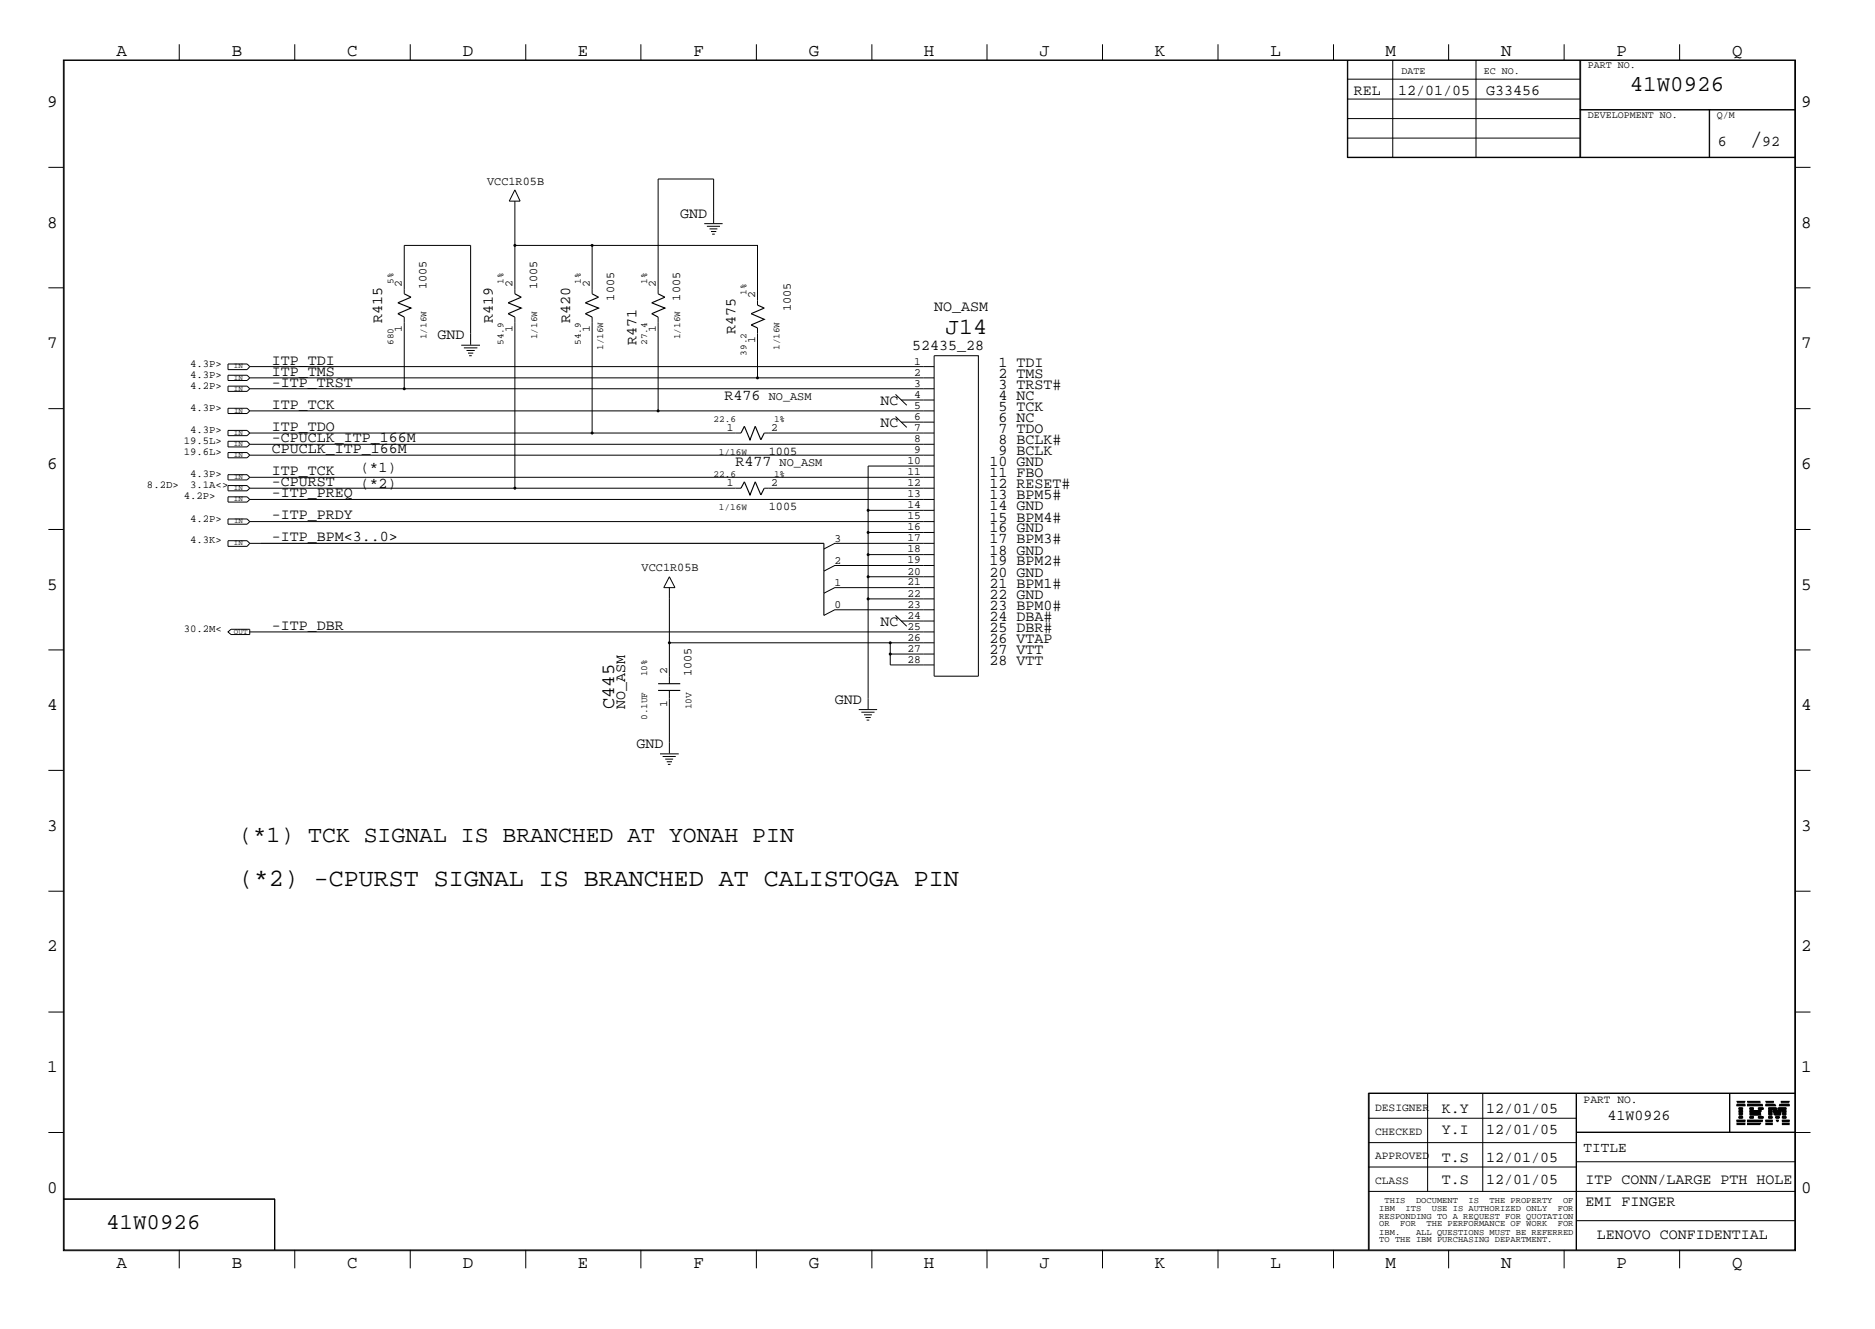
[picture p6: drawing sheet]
<svg xmlns="http://www.w3.org/2000/svg" width="423mm" height="300mm" viewBox="0 0 423 300" stroke-linecap="round" stroke-linejoin="round" font-family="sans-serif">
<path d="M91.3 66.3l1.5 .8-3 1.2 3 1.2-3 1.3 1.5 .7M116.2 66.3l1.5 .8-3 1.2 3 1.2-3 1.3 1.5 .7M133.7 66.3l1.4 .8-2.9 1.2 2.9 1.2-2.9 1.3 1.5 .7M148.6 66.3l1.5 .8-2.9 1.2 2.9 1.2-2.9 1.3 1.4 .7M171 68.8l1.6 .7-3 1.3 3 1.3-3 1.2 1.4 .7M167.3 97.7l.8-1.5 1.2 3 1.2-3 1.3 3 .8-1.5M167.3 110.2l.8-1.5 1.2 3 1.2-3 1.3 3 .8-1.5M58.9 122.6h127.1v16.3M148.6 155.8h5M148.6 154.3h5" fill="none" stroke="#000" stroke-width=".25"/>
<g fill="none" stroke="#000" stroke-width=".23">
<path d="M14.3 13.5h391.1v268.7h-391.1zM14.5 13.6h390.7v268.4h-390.7zM40.5 10v3.5M66.5 10v3.5M92.6 10v3.5M118.7 10v3.5M144.7 10v3.5M170.8 10v3.5M196.9 10v3.5M222.8 10v3.5M248.9 10v3.5M275 10v3.5"/>
<path d="M301.1 10v3.5M304.2 13.5v22.1h101.2M304.2 17.9h52.5M304.3 13.5v22.1M314.5 13.5v22.1M327.1 10v3.5M333.2 13.5v22.1M353.1 10v3.5M356.7 13.5v22.1M356.9 13.5v22.1M379.2 10v3.5M10.9 37.8h3.4"/>
<path d="M304.2 35.5h101.2M304.2 26.8h52.5M304.2 22.4h52.5M304.3 31.2h52.4M356.7 24.8h48.7M356.7 24.7h48.7M385.9 24.8v10.8M386 24.8v10.8M405.4 37.8h3.4M116.2 45.4v20.9M116.2 42.8l1.2 2.6h-2.4zM116.2 55.4h17.5"/>
<path d="M133.7 55.4h37.3v13.4M133.7 55.4v10.9M159 50.5h4.2M159.6 51.1h3M160.2 51.6h1.8M160.5 52.2h1.2M160.8 52.8h.6M161.1 50.4v-10h-12.5v25.9M10.9 64.9h3.4M91.3 71.5v16.2h119.6M91.3 66.3v-10.9h15v22.4M104.1 77.9h4.3"/>
<path d="M104.7 78.5h3.1M105.3 79.1h1.9M105.7 79.7h1.1M116.2 71.5v38.7M133.7 71.5v26.2h33.6M148.6 71.5v21.2h-92.2M171 74v11.3M405.4 64.9h3.4M10.9 92.2h3.4M51.5 87.1h4.3l.6 .6-.6 .6h-4.3zM51.5 82.1h4.3l.6 .6-.6 .7h-4.3zM51.5 84.7h4.3l.6 .6-.6 .6h-4.3z"/>
<path d="M51.5 92.1h4.3l.6 .6-.6 .6h-4.3zM51.5 97.1h4.3l.6 .6-.6 .6h-4.3zM51.5 99.6h4.3l.6 .6-.6 .6h-4.3zM56.4 97.7h77.3M56.4 87.7h34.9M56.4 85.3h154.5M56.4 82.7h154.5M105.9 80.3h.6M148.6 92.7h62.3M172.6 97.7h38.3M202.2 94l2.5 2.4M202.2 89l2.5 2.4"/>
<path d="M203.5 95.3h7.4M203.5 90.3h7.4M210.9 80.3h10v72.3h-10zM405.4 92.2h3.4M10.9 119.5h3.4M51.5 102.1h4.3l.6 .6-.6 .6h-4.3zM51.5 107.1h4.3l.6 .6-.6 .6h-4.3zM51.5 109.6h4.3l.6 .6-.6 .5h-4.3zM51.5 112.1h4.3l.6 .6-.6 .6h-4.3zM51.5 117.1h4.3l.6 .6-.6 .6h-4.3zM56.4 117.7h154.5M56.4 112.7h154.5"/>
<path d="M56.4 110.2h110.9M56.4 107.7h154.5M56.4 102.7h154.5M56.4 100.2h154.5M172.6 110.2h38.3M196 115.1h14.9M210.9 105.2h-14.9v14.9M405.4 119.5h3.4M51.5 122h4.3l.6 .6-.6 .7h-4.3zM56.4 122.6h2.5M151.1 130.1l1.3 2.5h-2.5zM151.1 132.6v21.7"/>
<path d="M196 135.1h14.9M196 130.1h14.9M196 125.1h14.9M196 125.1v34.9M202.2 138.9l2.5 2.4M210.9 137.6h-22.4l-2.5 1.3M210.9 122.6h-22.4l-2.5 1.3M210.9 132.6h-22.4l-2.5 1.3M210.9 127.6h-22.4l-2.5 1.3M210.9 120.1h-14.9v5M10.9 146.6h3.4M51.5 142.6l.7-.6h4.2v1.2h-4.2z"/>
<path d="M56.4 142.6h154.5M151.1 145h59.8M151.1 155.8v14.2M201 145v2.6M203.5 140.1h7.4M210.9 147.6h-9.9v2.4h9.9M405.4 146.6h3.4M10.9 173.8h3.4M149 170.1h4.2M149.6 170.7h3M150.2 171.3h1.8M150.5 171.9h1.2"/>
<path d="M150.8 172.5h.6M193.9 160.1h4.1M194.5 160.7h2.9M195.1 161.3h1.8M195.4 161.9h1.2M195.7 162.5h.6M405.4 173.8h3.4M10.9 201.1h3.4M405.4 201.1h3.4M10.9 228.3h3.4M405.4 228.3h3.4M10.9 255.5h3.4"/>
<path d="M308.9 246.7h96.5M308.9 257.8h47M308.9 252.3h47M309.1 246.6v35.4M322.3 246.6v22.2M334.8 246.6v22.2M355.9 246.6v35.4M355.9 255.4h49.5M355.9 255.5h52.9M390.5 246.6v8.9M390.6 246.6v8.9M392.2 253.7h1.8z"/>
<path d="M392.2 253.6h1.8zM392.2 253.4l1.8 .1zM392.2 253l1.8 .1zM392.2 252.8l1.8 .1zM392.2 252.7l1.8 .1zM392.2 249.4l1.8 .1zM392.2 249.3l1.8 .1zM392.2 249.2l1.8 .1zM392.2 248.8h1.8zM392.2 248.7h1.8zM392.2 248.5l1.8 .1zM392.6 252.3h.8z"/>
<path d="M392.6 252.1l.8 .1zM392.6 252l.8 .1zM392.6 251.6h.8zM392.6 251.5h.8zM392.6 251.3l.8 .1zM392.6 250.9l.8 .1zM392.6 250.8h.8zM392.6 250.6l.8 .1zM392.6 250.2l.8 .1zM392.6 250l.8 .1zM392.6 249.9h.8zM394.5 253.7h2.8z"/>
<path d="M394.5 253.6h2.9zM394.5 253.4l3 .1zM394.5 248.8h3zM394.5 248.7h2.9zM394.5 248.5l2.8 .1zM394.5 253l3.3 .1zM394.5 252.8l3.4 .1zM394.5 252.7l3.4 .1zM394.5 249.4l3.4 .1zM394.5 249.3l3.4 .1zM394.5 249.2l3.3 .1zM395.1 251.6h2.6z"/>
<path d="M395.1 251.5h2.5zM395.1 251.3l2.4 .1zM395.1 250.9l2.4 .1zM395.1 250.8h2.5zM395.1 250.6l2.6 .1zM395.1 252.3h.8zM395.1 252.1l.8 .1zM395.1 252l.8 .1zM395.1 250.2l.8 .1zM395.1 250l.8 .1zM395.1 249.9h.8zM397 252.3h1.1z"/>
<path d="M397 252.1l1.1 .1zM397 252l1.1 .1zM397 250.2l1.1 .1zM397 250l1.1 .1zM397 249.9h1.1zM398.7 253.7h1.4zM398.7 253.6h1.4zM398.7 253.4l1.4 .1zM398.7 253l1.4 .1zM398.7 252.8l1.4 .1zM398.7 252.7l1.4 .1zM398.7 249.4l2.2 .1z"/>
<path d="M398.7 249.3l2.1 .1zM398.7 249.2l2 .1zM398.7 248.8h1.8zM398.7 248.7h1.8zM398.7 248.5l1.7 .1zM399.3 252.3h.8zM399.3 252.1l.8 .1zM399.3 252l.8 .1zM399.3 251.6h.8zM399.3 251.5h.8zM399.3 251.3l.8 .1zM399.3 250.9l.8 .1z"/>
<path d="M399.3 250.8h.8zM399.3 250.6l.8 .1zM399.3 250.2l1.9 .1zM399.3 250l1.9 .1zM399.3 249.9h1.8zM400.3 250.6l2 .1zM400.4 250.9l1.8 .1zM400.4 250.8h1.8zM400.5 251.3l1.6 .1zM400.6 251.5h1.5zM400.6 251.6h1.4zM400.9 252.1l.8 .1z"/>
<path d="M400.9 252l.8 .1zM401 252.3h.7zM401.1 252.7l.4 .1zM401.2 252.8l.3 .1zM401.2 253l.2 .1zM401.4 250.2l1.9 .1zM401.5 250l1.8 .1zM401.5 249.9h1.8zM401.7 249.4l2.2 .1zM401.8 249.3l2.1 .1zM401.8 249.2l2.1 .1zM402.1 248.8h1.8z"/>
<path d="M402.1 248.7h1.8zM402.2 248.5l1.7 .1zM402.4 253.7h1.5zM402.4 253.6h1.5zM402.4 253.4l1.5 .1zM402.4 253l1.5 .1zM402.4 252.8l1.5 .1zM402.4 252.7l1.5 .1zM402.4 252.3h.9zM402.4 252.1l.9 .1zM402.4 252l.9 .1zM402.4 251.6h.9z"/>
<path d="M402.4 251.5h.9zM402.4 251.3l.9 .1zM402.4 250.9l.9 .1zM402.4 250.8h.9zM402.4 250.6l.9 .1zM405.4 246.6h-96.5v35.4M14.3 270.5h47.8v11.5M14.3 270.6h47.8M62 270.5v11.5M308.9 268.8h96.5M308.9 263.3h47M355.9 275.4h49.5"/>
<path d="M355.9 262.1h49.5M40.5 282v4.2M66.5 282v4.2M92.6 282v4.2M118.7 282v4.2M144.7 282v4.2M170.8 282v4.2M196.9 282v4.2M222.8 282v4.2M248.9 282v4.2M275 282v4.2M301.1 282v4.2"/>
<path d="M327.1 282v4.2M353.1 282v4.2M379.2 282v4.2"/>
</g>
<g fill="#000">
<circle cx="116.2" cy="55.4" r=".34"/>
<circle cx="133.7" cy="55.4" r=".34"/>
<circle cx="91.3" cy="87.7" r=".34"/>
<circle cx="133.7" cy="97.7" r=".34"/>
<circle cx="148.6" cy="92.7" r=".34"/>
<circle cx="171" cy="85.3" r=".34"/>
<circle cx="116.2" cy="110.2" r=".34"/>
<circle cx="196" cy="115.1" r=".34"/>
<circle cx="196" cy="120.1" r=".34"/>
<circle cx="196" cy="130.1" r=".34"/>
<circle cx="196" cy="125.1" r=".34"/>
<circle cx="196" cy="135.1" r=".34"/>
<circle cx="151.1" cy="145" r=".34"/>
<circle cx="201" cy="147.6" r=".34"/>
<circle cx="201" cy="145" r=".34"/>
</g>
<text font-size="5.6" x="53.9" y="199.9">(*2) -CPURST SIGNAL IS BRANCHED AT CALISTOGA PIN</text>
<g font-size="5.2">
<text x="395" y="32.9">/</text>
<text x="213.4" y="75.3">J14</text>
<text x="53.9" y="189.9">(*1) TCK SIGNAL IS BRANCHED AT YONAH PIN</text>
</g>
<g font-size="5.1">
<text x="368" y="20.5">41W0926</text>
<text x="24" y="277.2">41W0926</text>
</g>
<text font-size="4.2" x="138.7" y="160" transform="rotate(-90 138.7 160)">C445</text>
<g font-size="4">
<text x="26.3" y="12.5">A</text>
<text x="52.3" y="12.5">B</text>
<text x="78.4" y="12.5">C</text>
<text x="104.5" y="12.5">D</text>
<text x="130.5" y="12.5">E</text>
<text x="156.5" y="12.5">F</text>
<text x="182.6" y="12.5">G</text>
<text x="208.6" y="12.5">H</text>
<text x="234.7" y="12.5">J</text>
<text x="260.8" y="12.5">K</text>
<text x="286.9" y="12.5">L</text>
<text x="312.8" y="12.5">M</text>
<text x="338.9" y="12.5">N</text>
<text x="365" y="12.5">P</text>
<text x="391.1" y="12.5">Q</text>
<text x="10.7" y="24.1">9</text>
<text x="406.7" y="24.1">9</text>
<text x="10.7" y="51.4">8</text>
<text x="406.7" y="51.4">8</text>
<text x="10.7" y="78.6">7</text>
<text x="406.7" y="78.6">7</text>
<text x="10.7" y="105.8">6</text>
<text x="406.7" y="105.8">6</text>
<text x="10.7" y="133.1">5</text>
<text x="406.7" y="133.1">5</text>
<text x="10.7" y="160.2">4</text>
<text x="406.7" y="160.2">4</text>
<text x="10.7" y="187.5">3</text>
<text x="406.7" y="187.5">3</text>
<text x="10.7" y="214.6">2</text>
<text x="406.7" y="214.6">2</text>
<text x="10.7" y="241.9">1</text>
<text x="406.7" y="241.9">1</text>
<text x="10.7" y="269.2">0</text>
<text x="406.7" y="269.2">0</text>
<text x="26.3" y="286.2">A</text>
<text x="52.3" y="286.2">B</text>
<text x="78.4" y="286.2">C</text>
<text x="104.5" y="286.2">D</text>
<text x="130.5" y="286.2">E</text>
<text x="156.5" y="286.2">F</text>
<text x="182.6" y="286.2">G</text>
<text x="208.6" y="286.2">H</text>
<text x="234.7" y="286.2">J</text>
<text x="260.8" y="286.2">K</text>
<text x="286.9" y="286.2">L</text>
<text x="312.8" y="286.2">M</text>
<text x="338.9" y="286.2">N</text>
<text x="365" y="286.2">P</text>
<text x="391.1" y="286.2">Q</text>
</g>
<g font-size="3.4">
<text x="305.6" y="21.4">REL</text>
<text x="315.6" y="21.4">12/01/05</text>
<text x="335.5" y="21.4">G33456</text>
<text x="387.9" y="32.9">6</text>
<text x="397.8" y="32.9">92</text>
<text x="153.6" y="49.1">GND</text>
<text x="210.9" y="70.3">NO_ASM</text>
<text x="86.3" y="72.8" transform="rotate(-90 86.3 72.8)">R415</text>
<text x="98.8" y="76.5">GND</text>
<text x="111.3" y="72.8" transform="rotate(-90 111.3 72.8)">R419</text>
<text x="128.7" y="72.8" transform="rotate(-90 128.7 72.8)">R420</text>
<text x="143.7" y="77.8" transform="rotate(-90 143.7 77.8)">R471</text>
<text x="166" y="75.3" transform="rotate(-90 166 75.3)">R475</text>
<text x="61.4" y="82.3">ITP_TDI</text>
<text x="205.9" y="79">52435_28</text>
<text x="225.5" y="82.7">1 TDI</text>
<text x="61.4" y="87.2">-ITP_TRST</text>
<text x="61.4" y="84.8">ITP_TMS</text>
<text x="225.5" y="85.3">2 TMS</text>
<text x="225.5" y="87.7">3 TRST#</text>
<text x="61.4" y="92.2">ITP_TCK</text>
<text x="163.6" y="90.3">R476</text>
<text x="198.8" y="91.4">NC</text>
<text x="225.5" y="90.3">4 NC</text>
<text x="225.5" y="92.7">5 TCK</text>
<text x="225.5" y="95.2">6 NC</text>
<text x="61.4" y="97.2">ITP_TDO</text>
<text x="61.4" y="99.7">-CPUCLK_ITP_166M</text>
<text x="198.8" y="96.4">NC</text>
<text x="225.5" y="97.7">7 TDO</text>
<text x="225.5" y="100.2">8 BCLK#</text>
<text x="61.4" y="107.2">ITP_TCK</text>
<text x="61.4" y="102.2">CPUCLK_ITP_166M</text>
<text x="81.4" y="106.4">(*1)</text>
<text x="166" y="105.2">R477</text>
<text x="223.4" y="105.2">10 GND</text>
<text x="223.4" y="107.7">11 FBO</text>
<text x="225.5" y="102.7">9 BCLK</text>
<text x="61.4" y="112.2">-ITP_PREQ</text>
<text x="61.4" y="109.6">-CPURST</text>
<text x="81.4" y="110.2">(*2)</text>
<text x="223.4" y="110.2">12 RESET#</text>
<text x="223.4" y="112.7">13 BPM5#</text>
<text x="61.4" y="117.2">-ITP_PRDY</text>
<text x="223.4" y="115.1">14 GND</text>
<text x="223.4" y="117.7">15 BPM4#</text>
<text x="61.4" y="122.2">-ITP_BPM&lt;3..0&gt;</text>
<text x="223.4" y="125.1">18 GND</text>
<text x="223.4" y="122.6">17 BPM3#</text>
<text x="223.4" y="120.1">16 GND</text>
<text x="223.4" y="130.1">20 GND</text>
<text x="223.4" y="127.6">19 BPM2#</text>
<text x="223.4" y="137.6">23 BPM0#</text>
<text x="223.4" y="135.1">22 GND</text>
<text x="223.4" y="132.6">21 BPM1#</text>
<text x="61.4" y="142.1">-ITP_DBR</text>
<text x="198.8" y="141.3">NC</text>
<text x="223.4" y="142.6">25 DBR#</text>
<text x="223.4" y="140.1">24 DBA#</text>
<text x="223.4" y="147.6">27 VTT</text>
<text x="223.4" y="145">26 VTAP</text>
<text x="223.4" y="150">28 VTT</text>
<text x="141.1" y="160" transform="rotate(-90 141.1 160)">NO_ASM</text>
<text x="188.5" y="158.7">GND</text>
<text x="143.7" y="168.7">GND</text>
<text x="325.5" y="251">K.Y</text>
<text x="335.5" y="251">12/01/05</text>
<text x="325.5" y="255.9">Y.I</text>
<text x="335.5" y="255.9">12/01/05</text>
<text x="363" y="252.7">41W0926</text>
<text x="325.5" y="262.2">T.S</text>
<text x="335.5" y="262.2">12/01/05</text>
<text x="325.5" y="267.2">T.S</text>
<text x="335.5" y="267.2">12/01/05</text>
<text x="358" y="267.2">ITP CONN/LARGE PTH HOLE</text>
<text x="358" y="272.2">EMI FINGER</text>
<text x="360.5" y="279.7">LENOVO CONFIDENTIAL</text>
</g>
<text font-size="3.2" x="357.5" y="260">TITLE</text>
<g font-size="2.7">
<text x="110" y="41.7">VCC1R05B</text>
<text x="96.3" y="65.3" transform="rotate(-90 96.3 65.3)">1005</text>
<text x="121.2" y="65.3" transform="rotate(-90 121.2 65.3)">1005</text>
<text x="138.7" y="67.8" transform="rotate(-90 138.7 67.8)">1005</text>
<text x="153.6" y="67.8" transform="rotate(-90 153.6 67.8)">1005</text>
<text x="178.6" y="70.3" transform="rotate(-90 178.6 70.3)">1005</text>
<text x="173.6" y="90.3">NO_ASM</text>
<text x="173.6" y="102.7">1005</text>
<text x="176" y="105.2">NO_ASM</text>
<text x="173.6" y="115.1">1005</text>
<text x="144.9" y="128.9">VCC1R05B</text>
<text x="156.1" y="152.6" transform="rotate(-90 156.1 152.6)">1005</text>
</g>
<g font-size="2.5">
<text x="90.8" y="64.9" transform="rotate(-90 90.8 64.9)">2</text>
<text x="115.7" y="64.9" transform="rotate(-90 115.7 64.9)">2</text>
<text x="133.2" y="64.9" transform="rotate(-90 133.2 64.9)">2</text>
<text x="148.1" y="64.9" transform="rotate(-90 148.1 64.9)">2</text>
<text x="170.5" y="67.3" transform="rotate(-90 170.5 67.3)">2</text>
<text x="90.8" y="74.8" transform="rotate(-90 90.8 74.8)">1</text>
<text x="115.7" y="74.8" transform="rotate(-90 115.7 74.8)">1</text>
<text x="133.2" y="74.8" transform="rotate(-90 133.2 74.8)">1</text>
<text x="148.1" y="74.8" transform="rotate(-90 148.1 74.8)">1</text>
<text x="170.5" y="77.3" transform="rotate(-90 170.5 77.3)">1</text>
<text x="206.4" y="82.3">1</text>
<text x="206.4" y="87.2">3</text>
<text x="206.4" y="89.7">4</text>
<text x="206.4" y="84.8">2</text>
<text x="206.4" y="92.2">5</text>
<text x="206.4" y="94.7">6</text>
<text x="164.1" y="97.2">1</text>
<text x="174.1" y="97.2">2</text>
<text x="206.4" y="97.2">7</text>
<text x="206.4" y="99.7">8</text>
<text x="204.9" y="104.7">10</text>
<text x="204.9" y="107.2">11</text>
<text x="206.4" y="102.2">9</text>
<text x="164.1" y="109.6">1</text>
<text x="174.1" y="109.6">2</text>
<text x="204.9" y="109.6">12</text>
<text x="204.9" y="112.2">13</text>
<text x="204.9" y="114.6">14</text>
<text x="204.9" y="117.2">15</text>
<text x="204.9" y="119.6">16</text>
<text x="188.4" y="122.3">3</text>
<text x="204.9" y="122.2">17</text>
<text x="204.9" y="124.6">18</text>
<text x="188.4" y="127.3">2</text>
<text x="204.9" y="127.1">19</text>
<text x="204.9" y="129.6">20</text>
<text x="188.4" y="137.2">0</text>
<text x="188.4" y="132.2">1</text>
<text x="204.9" y="132.1">21</text>
<text x="204.9" y="134.6">22</text>
<text x="204.9" y="137.1">23</text>
<text x="204.9" y="142.1">25</text>
<text x="204.9" y="139.6">24</text>
<text x="204.9" y="144.6">26</text>
<text x="204.9" y="147.1">27</text>
<text x="204.9" y="149.5">28</text>
<text x="150.6" y="152.1" transform="rotate(-90 150.6 152.1)">2</text>
<text x="150.6" y="159.5" transform="rotate(-90 150.6 159.5)">1</text>
<text x="310.5" y="250.6">DESIGNER</text>
<text x="357.5" y="248.8">PART NO.</text>
<text x="310.5" y="256.1">CHECKED</text>
<text x="310.5" y="261.5">APPROVED</text>
<text x="310.5" y="267">CLASS</text>
</g>
<g font-size="2.4">
<text x="42.9" y="82.7">4.3P&gt;</text>
<text x="42.9" y="87.7">4.2P&gt;</text>
<text x="42.9" y="85.3">4.3P&gt;</text>
<text x="42.9" y="92.7">4.3P&gt;</text>
<text x="41.5" y="100.2">19.5L&gt;</text>
<text x="42.9" y="97.7">4.3P&gt;</text>
<text x="41.5" y="102.7">19.6L&gt;</text>
<text x="42.9" y="107.7">4.3P&gt;</text>
<text x="33.2" y="110.2">8.2D&gt;</text>
<text x="41.5" y="112.7">4.2P&gt;</text>
<text x="42.9" y="110.2">3.1A&lt;&gt;</text>
<text x="42.9" y="117.7">4.2P&gt;</text>
<text x="42.9" y="122.6">4.3K&gt;</text>
<text x="41.5" y="142.6">30.2M&lt;</text>
</g>
<g font-size="2.3">
<text x="316.4" y="16.7">DATE</text>
<text x="335" y="16.7">EC NO.</text>
<text x="358.5" y="15.2">PART NO.</text>
<text x="358.5" y="26.6">DEVELOPMENT NO.</text>
<text x="387.6" y="26.6">Q/M</text>
</g>
<g font-size="2.1">
<text x="88.8" y="64.1" transform="rotate(-90 88.8 64.1)">5%</text>
<text x="113.7" y="64.1" transform="rotate(-90 113.7 64.1)">1%</text>
<text x="131.1" y="64.1" transform="rotate(-90 131.1 64.1)">1%</text>
<text x="146.1" y="64.1" transform="rotate(-90 146.1 64.1)">1%</text>
<text x="168.6" y="66.5" transform="rotate(-90 168.6 66.5)">1%</text>
<text x="88.8" y="77.8" transform="rotate(-90 88.8 77.8)">680</text>
<text x="96.3" y="76.5" transform="rotate(-90 96.3 76.5)">1/16W</text>
<text x="113.7" y="77.8" transform="rotate(-90 113.7 77.8)">54.9</text>
<text x="121.2" y="76.5" transform="rotate(-90 121.2 76.5)">1/16W</text>
<text x="131.1" y="77.8" transform="rotate(-90 131.1 77.8)">54.9</text>
<text x="146.1" y="77.8" transform="rotate(-90 146.1 77.8)">27.4</text>
<text x="153.6" y="76.5" transform="rotate(-90 153.6 76.5)">1/16W</text>
<text x="136.1" y="79" transform="rotate(-90 136.1 79)">1/16W</text>
<text x="168.6" y="80.3" transform="rotate(-90 168.6 80.3)">39.2</text>
<text x="176" y="79" transform="rotate(-90 176 79)">1/16W</text>
<text x="161.1" y="95.2">22.6</text>
<text x="174.8" y="95.2">1%</text>
<text x="161.1" y="107.7">22.6</text>
<text x="162.3" y="102.7">1/16W</text>
<text x="174.8" y="107.7">1%</text>
<text x="162.3" y="115.1">1/16W</text>
<text x="146.1" y="152.6" transform="rotate(-90 146.1 152.6)">10%</text>
<text x="156.1" y="160" transform="rotate(-90 156.1 160)">10V</text>
<text x="146.1" y="162.5" transform="rotate(-90 146.1 162.5)">0.1UF</text>
</g>
<g font-size="2">
<text x="311.4" y="273.2">IBM</text>
<text x="311.4" y="275">RESPONDING TO A REQUEST FOR QUOTATION</text>
<text x="312.6" y="271.4">THIS</text>
<text x="317.3" y="273.2">ITS</text>
<text x="319.7" y="271.4">DOCUMENT</text>
<text x="323.3" y="273.2">USE IS AUTHORIZED ONLY</text>
<text x="331.6" y="271.4">IS</text>
<text x="336.3" y="271.4">THE PROPERTY</text>
<text x="351.7" y="273.2">FOR</text>
<text x="352.9" y="271.4">OF</text>
<text x="311.4" y="276.7">OR</text>
<text x="311.4" y="278.6">IBM.</text>
<text x="311.4" y="280.2">TO THE IBM PURCHASING DEPARTMENT.</text>
<text x="316.1" y="276.7">FOR</text>
<text x="319.7" y="278.6">ALL QUESTIONS MUST BE REFERRED</text>
<text x="322.1" y="276.7">THE PERFORMANCE OF WORK</text>
<text x="351.7" y="276.7">FOR</text>
</g>
<g font-size="1.7">
<text x="52.8" y="83.1">IN</text>
<text x="52.8" y="88.1">IN</text>
<text x="52.8" y="85.7">IN</text>
<text x="52.8" y="93.1">IN</text>
<text x="52.8" y="100.6">IN</text>
<text x="52.8" y="98.1">IN</text>
<text x="52.8" y="103.1">IN</text>
<text x="52.8" y="110.6">IN</text>
<text x="52.8" y="113">IN</text>
<text x="52.8" y="108.1">IN</text>
<text x="52.8" y="118">IN</text>
<text x="52.8" y="123">IN</text>
<text x="52.8" y="143">OUT</text>
</g>
</svg>
